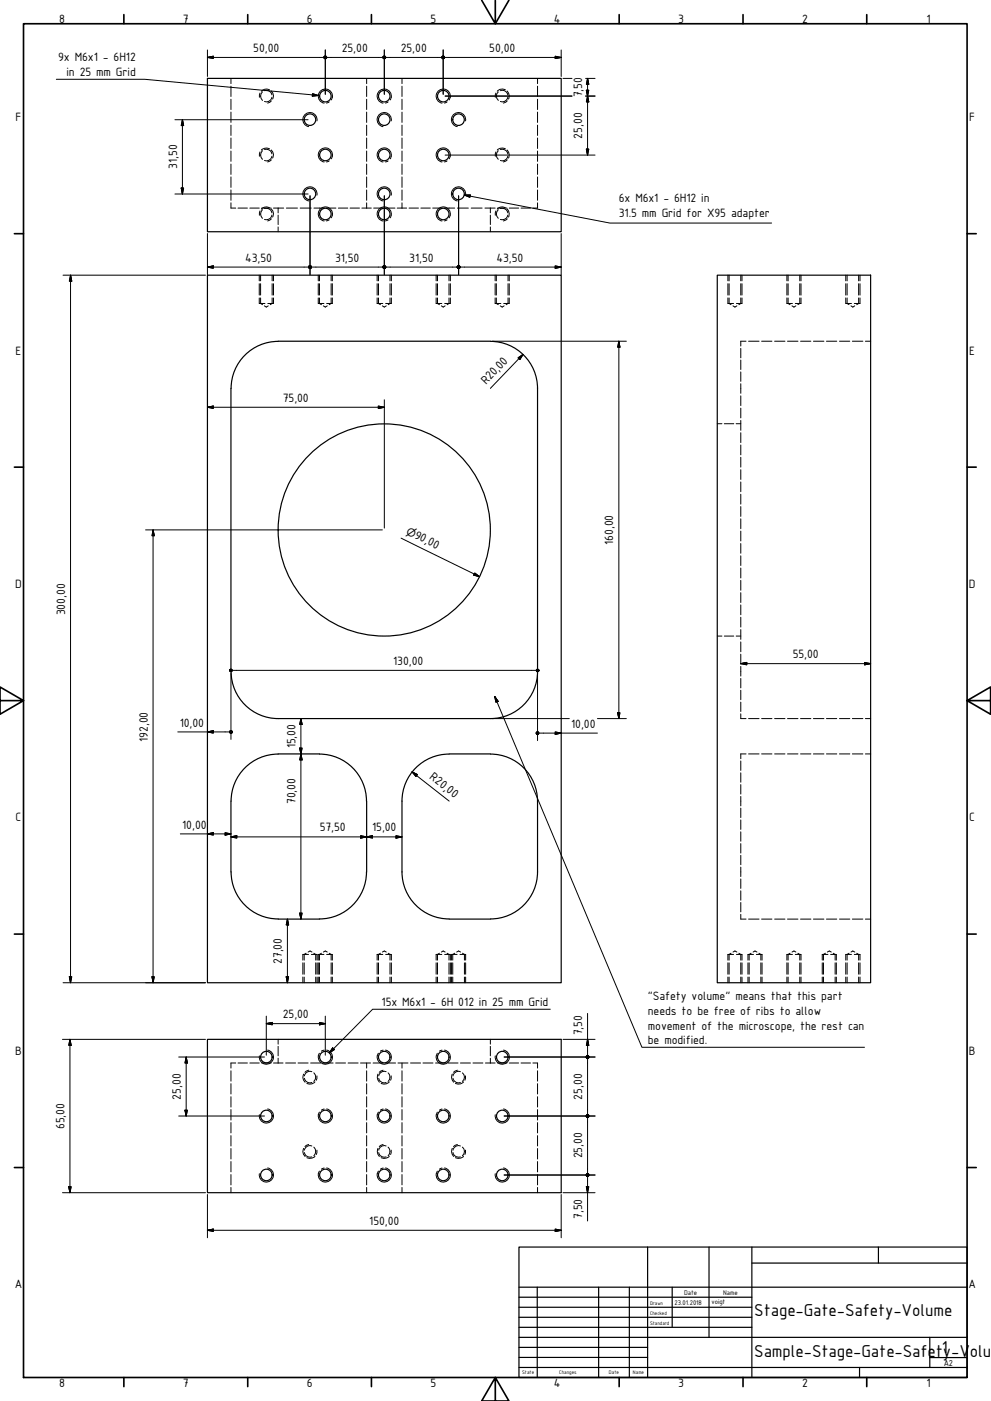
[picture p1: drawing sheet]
<svg xmlns="http://www.w3.org/2000/svg" width="420mm" height="594mm" viewBox="0 0 420 594" stroke-linecap="round" stroke-linejoin="round" font-family="sans-serif">
<!-- layer: Visible (ISO) -->
<g fill="none" stroke="#000" stroke-width=".51">
<path d="M87.9 33.2h150v65.1h-150zM87.9 116.7h150v300h-150zM304.1 116.7h65v300h-65zM117.9 144.7h90M118 144.8a20.1 20.1 0 0 0-20.1 19.9l.1 120a20 20 0 0 0 19.9 20h90M207.9 144.8a20 20 0 0 1 20 19.9v120a20 20 0 0 1-20 20M117.9 319.7h17.5M118 319.8a20.1 20.1 0 0 0-20.1 19.9l.1 30a20 20 0 0 0 19.9 20M135.4 319.8a20 20 0 0 1 20 19.9M190.4 319.8a20 20 0 0 0-20 19.9v30a20 20 0 0 0 20 20M190.4 319.7h17.5M207.9 319.8a20 20 0 0 1 20 19.9v30a20 20 0 0 1-20 20"/>
<path d="M155.4 339.7v30M155.4 369.7a20 20 0 0 1-20 20M117.9 389.7h17.5M190.4 389.7h17.5M87.9 440.7h150v65h-150z"/>
<circle cx="131.4" cy="50.7" r="2.44"/>
<circle cx="138" cy="40.8" r="2.44"/>
<circle cx="162.9" cy="40.8" r="2.44"/>
<circle cx="162.9" cy="50.7" r="2.44"/>
<circle cx="187.9" cy="40.8" r="2.44"/>
<circle cx="194.4" cy="50.7" r="2.44"/>
<circle cx="138" cy="65.7" r="2.44"/>
<circle cx="162.9" cy="65.7" r="2.44"/>
<circle cx="187.9" cy="65.7" r="2.44"/>
<circle cx="131.4" cy="82.2" r="2.44"/>
<circle cx="138" cy="90.7" r="2.44"/>
<circle cx="162.9" cy="90.7" r="2.44"/>
<circle cx="162.9" cy="82.2" r="2.44"/>
<circle cx="187.9" cy="90.7" r="2.44"/>
<circle cx="194.4" cy="82.2" r="2.44"/>
<circle cx="162.9" cy="224.7" r="45"/>
<circle cx="112.9" cy="448.2" r="2.44"/>
<circle cx="138" cy="448.2" r="2.44"/>
<circle cx="162.9" cy="448.2" r="2.44"/>
<circle cx="187.9" cy="448.2" r="2.44"/>
<circle cx="212.9" cy="448.2" r="2.44"/>
<circle cx="112.9" cy="473.2" r="2.44"/>
<circle cx="138" cy="473.2" r="2.44"/>
<circle cx="162.9" cy="473.2" r="2.44"/>
<circle cx="187.9" cy="473.2" r="2.44"/>
<circle cx="212.9" cy="473.2" r="2.44"/>
<circle cx="112.9" cy="498.2" r="2.44"/>
<circle cx="138" cy="498.2" r="2.44"/>
<circle cx="162.9" cy="498.2" r="2.44"/>
<circle cx="187.9" cy="498.2" r="2.44"/>
<circle cx="212.9" cy="498.2" r="2.44"/>
</g>
<!-- layer: Hidden (ISO) -->
<g fill="none" stroke="#000" stroke-width=".42">
<path d="M97.9 33.2v2.3M97.9 36.5v4.4M110.2 39.5l-.2 1.7M111.3 39a2.4 2.4 0 0 0 0 3.6M112.1 38.5a2.28 2.28 0 0 1 3.2 1.7M114.2 38.1a2.82 2.82 0 0 0-3.4 .6M115 38.6a2.75 2.75 0 0 1 .6 3.4M155.4 33.2v2.3M155.4 36.5v4.4M170.4 33.2v2.3M170.4 36.5v4.4M210.2 39.5l-.2 1.7"/>
<path d="M211.3 39a2.4 2.4 0 0 0 0 3.6M212.2 38.5a2.28 2.28 0 0 1 3.1 1.7M214.2 38.1a2.82 2.82 0 0 0-3.4 .6M215 38.6a3 3 0 0 1 .6 3.4M227.9 33.2v2.3M227.9 36.5v4.4M97.9 42.1v4.4M97.9 47.5v4.4M97.9 53.1v4.3M97.9 58.5v4.5M115.1 42.8l-1.6 .9M115.3 41.2a2.27 2.27 0 0 1-3.2 1.8"/>
<path d="M139.6 43.2l-1.2 .5M140.9 41.2l-.5 1.2M155.4 42.1v4.4M155.4 47.5v4.4M155.4 53.1v4.3M155.4 58.5v4.5M164.5 43.2l-1.1 .5M165.9 41.2l-.5 1.2M170.4 42.1v4.4M170.4 47.5v4.4M170.4 53.1v4.3M170.4 58.5v4.5"/>
<path d="M189.5 43.2l-1 .5M190.9 41.2l-.5 1.2M215.1 42.8l-1.7 .9M215.3 41.2a2.27 2.27 0 0 1-3.1 1.8M227.9 42.1v4.4M227.9 47.5v4.4M227.9 53.1v4.3M227.9 58.5v4.5M97.9 64v4.4M97.9 69.6v4.3M97.9 75v4.5M110.2 64.4l-.2 1.9"/>
<path d="M111.3 63.9a2.4 2.4 0 0 0 0 3.6M112.1 63.4a2.37 2.37 0 0 1 3.2 1.8M114.2 63.1a2.9 2.9 0 0 0-3.4 .6M115 63.6a2.75 2.75 0 0 1 .6 3.4M115.1 67.8l-1.6 .9M115.3 66.3a2.27 2.27 0 0 1-3.2 1.7M139.6 68.2l-1.2 .5M140.9 66.3l-.5 1M155.4 64v4.4M155.4 69.6v4.3M155.4 75v4.5M164.5 68.2l-1.1 .5"/>
<path d="M165.9 66.3l-.5 1M170.4 64v4.4M170.4 69.6v4.3M170.4 75v4.5M189.5 68.2l-1 .5M190.9 66.3l-.5 1M210.2 64.4l-.2 1.9M211.3 63.9a2.4 2.4 0 0 0 0 3.6M212.2 63.4a2.37 2.37 0 0 1 3.1 1.8M214.2 63.1a2.9 2.9 0 0 0-3.4 .6M215 63.6a3 3 0 0 1 .6 3.4M215.1 67.8l-1.7 .9"/>
<path d="M215.3 66.3a2.27 2.27 0 0 1-3.1 1.7M227.9 64v4.4M227.9 69.6v4.3M227.9 75v4.5M97.9 86v2.2h2M97.9 80.6v4.3M100.9 88.2h4M105.9 88.2h4M110.2 89.4l-.2 1.9M110.9 88.2h4M111.3 88.9a2.4 2.4 0 0 0 0 3.7M112.1 88.4a2.37 2.37 0 0 1 3.2 1.9"/>
<path d="M114.2 88a2.82 2.82 0 0 0-3.4 .7M115 88.6a2.65 2.65 0 0 1 .6 3.4M115.1 92.8l-1.6 .9M115.3 91.2a2.26 2.26 0 0 1-3.2 1.9M116 88.2h4.3M117.9 88.2v2.1M117.9 91.2v4M117.9 96.2v2.1M121.4 88.2h4.7M127.3 88.2h4.7M133.1 88.2h4.3M138.4 88.2h4"/>
<path d="M139.6 93.3l-1.2 .4M140.9 91.3l-.5 1.1M143.4 88.2h4M148.4 88.2h4M153.4 88.2h4M155.4 80.6v4.3M155.4 86v2.2M158.4 88.2h4M163.4 88.2h4M164.5 93.3l-1.1 .4M165.9 91.3l-.5 1.1M168.4 88.2h4"/>
<path d="M170.4 80.6v4.3M170.4 86v2.2M173.4 88.2h4M178.4 88.2h4M183.5 88.2h4M188.4 88.2h4.4M189.5 93.3l-1 .4M190.9 91.3l-.5 1.1M193.9 88.2h4.7M199.8 88.2h4.6M205.6 88.2h4.3M207.9 88.2v2.1"/>
<path d="M207.9 91.2v4M207.9 96.2v2.1M210.2 89.4l-.2 1.9M210.9 88.2h4M211.3 88.9a2.4 2.4 0 0 0 0 3.7M212.2 88.4a2.37 2.37 0 0 1 3.1 1.9M214.2 88a2.82 2.82 0 0 0-3.4 .7M215 88.6a2.89 2.89 0 0 1 .6 3.4M215.1 92.8l-1.7 .9M215.3 91.2a2.26 2.26 0 0 1-3.1 1.9M215.9 88.2h4M220.9 88.2h4"/>
<path d="M227.9 86v2.2h-2M227.9 80.6v4.3M109.9 116.7v2.4M110.5 116.7v2.4M115.4 116.7v2.4M116 116.7v2.4M134.9 116.7v2.4M135.4 116.7v2.4M140.4 116.7v2.4M140.9 116.7v2.4M159.9 116.7v2.4M160.5 116.7v2.4"/>
<path d="M165.4 116.7v2.4M165.9 116.7v2.4M184.9 116.7v2.4M185.5 116.7v2.4M190.4 116.7v2.4M190.9 116.7v2.4M209.9 116.7v2.4M210.4 116.7v2.4M215.4 116.7v2.4M215.9 116.7v2.4M308.6 116.7v2.4M309.1 116.7v2.4"/>
<path d="M314.1 116.7v2.4M314.6 116.7v2.4M333.6 116.7v2.4M334.1 116.7v2.4M339.1 116.7v2.4M339.6 116.7v2.4M358.6 116.7v2.4M359.2 116.7v2.4M364 116.7v2.4M364.6 116.7v2.4M109.9 126.3v2.4h2.4M109.9 120.3v4.8"/>
<path d="M110.5 126.3v2.4l.8 .5M110.5 120.3v4.8M112.1 129.7l.8 .5 .8-.5M115.4 126.3v2.4l-.8 .5M115.4 120.3v4.8M116 126.3v2.4h-2.5M116 120.3v4.8M134.9 120.3v4.8M134.9 126.3v2.4h2.5M135.4 120.3v4.8M135.4 126.3v2.4l.9 .5M137.1 129.7l.8 .5 .8-.5"/>
<path d="M140.4 120.3v4.8M140.4 126.3v2.4l-.8 .5M140.9 120.3v4.8M140.9 126.3v2.4h-2.4M159.9 120.3v4.8M159.9 126.3v2.4h2.4M160.5 120.3v4.8M160.5 126.3v2.4l.8 .5M162.1 129.7l.8 .5 .9-.5M165.4 120.3v4.8M165.4 126.3v2.4l-.8 .5M165.9 120.3v4.8"/>
<path d="M165.9 126.3v2.4h-2.4M184.9 120.3v4.8M184.9 126.3v2.4h2.4M185.5 120.3v4.8M185.5 126.3v2.4l.8 .5M187.1 129.7l.8 .5 .8-.5M190.4 120.3v4.8M190.4 126.3v2.4l-.9 .5M190.9 120.3v4.8M190.9 126.3v2.4h-2.4M209.9 126.3v2.4h2.4M209.9 120.3v4.8"/>
<path d="M210.4 126.3v2.4l.9 .5M210.4 120.3v4.8M212.1 129.7l.8 .5 .8-.5M215.4 126.3v2.4l-.8 .5M215.4 120.3v4.8M215.9 126.3v2.4h-2.3M215.9 120.3v4.8M308.6 126.3v2.4h2.4M308.6 120.3v4.8M309.1 120.3v4.8M309.1 126.3v2.4l.8 .5M310.8 129.7l.8 .5 .8-.5"/>
<path d="M314.1 120.3v4.8M314.1 126.3v2.4l-.9 .5M314.6 126.3v2.4h-2.4M314.6 120.3v4.8M333.6 126.3v2.4h2.4M333.6 120.3v4.8M334.1 120.3v4.8M334.1 126.3v2.4l.9 .5M335.8 129.7l.8 .5 .8-.5M339.1 120.3v4.8M339.1 126.3v2.4l-.8 .5M339.6 126.3v2.4h-2.4"/>
<path d="M339.6 120.3v4.8M358.6 126.3v2.4h2.4M358.6 120.3v4.8M359.2 120.3v4.8M359.2 126.3v2.4l.8 .5M360.8 129.7l.8 .5 .8-.5M364 120.3v4.8M364 126.3v2.4l-.8 .5M364.6 126.3v2.4h-2.4M364.6 120.3v4.8M314.1 147.7v4M314.1 152.7v4"/>
<path d="M314.1 157.7v4M316.3 144.7h-2.2v2M317.4 144.7h4.4M322.9 144.7h4.4M328.4 144.7h4.4M333.9 144.7h4.4M339.4 144.7h4.4M344.9 144.7h4.4M350.4 144.7h4.4M355.9 144.7h4.4M361.4 144.7h4.4M366.9 144.7h2.2"/>
<path d="M304.1 179.7h2M307.1 179.7h4M312.1 179.7h2M314.1 162.7v4.1M314.1 167.9v4.1M314.1 173.1v4.1M314.1 178.3v4.2M314.1 183.5v4.2M314.1 188.7v4.2M314.1 193.9v4.2M314.1 199.2v4.1M314.1 204.4v4.1"/>
<path d="M314.1 209.6v4.2M314.1 214.8v4.2M314.1 220v4.2M314.1 225.2v4.2M314.1 230.5v4.1M314.1 235.7v4.1M314.1 240.9v4.2M314.1 246.1v4.2M314.1 251.3v4.2M314.1 256.5v4.2M304.1 269.7h2M307.1 269.7h4"/>
<path d="M312.1 269.7h2M314.1 261.7v4.2M314.1 267v4.1M314.1 272.2v4.2M314.1 277.4v4.2M314.1 282.6v4.1M314.1 287.7v4M314.1 292.7v4M314.1 297.7v4M314.1 302.7v2h2.2M316.3 319.7h-2.2v2M317.4 319.7h4.4"/>
<path d="M317.4 304.7h4.4M322.9 319.7h4.4M322.9 304.7h4.4M328.4 319.7h4.4M328.4 304.7h4.4M333.9 319.7h4.4M333.9 304.7h4.4M339.4 319.7h4.4M339.4 304.7h4.4M344.9 319.7h4.4M344.9 304.7h4.4M350.4 319.7h4.4"/>
<path d="M350.4 304.7h4.4M355.9 319.7h4.4M355.9 304.7h4.4M361.4 319.7h4.4M361.4 304.7h4.4M366.9 319.7h2.2M366.9 304.7h2.2M314.1 322.7v4M314.1 327.7v4M314.1 332.7v4M314.1 337.7v4M314.1 342.7v4"/>
<path d="M314.1 347.7v4M314.1 352.7v4M314.1 357.7v4M314.1 362.7v4M314.1 367.7v4M314.1 372.7v4M314.1 377.7v4M314.1 382.7v4M314.1 387.7v2h2.2M317.4 389.7h4.4M322.9 389.7h4.4M328.4 389.7h4.4"/>
<path d="M333.9 389.7h4.4M339.4 389.7h4.4M344.9 389.7h4.4M350.4 389.7h4.4M355.9 389.7h4.4M361.4 389.7h4.4M366.9 389.7h2.2M128.4 408.3v4.8M128.4 414.3v2.4M129 408.3v4.8M129 414.3v2.4M129.8 404.2l-.8 .5v2.4"/>
<path d="M130.6 403.7l.8-.4 .9 .4M130.8 404.7h-2.4v2.4M132 404.7h2.4v2.4M133 404.2l.9 .5v2.4M133.9 408.3v4.8M133.9 414.3v2.4M134.4 408.3v4.8M134.4 414.3v2.4M134.9 408.3v4.8M134.9 414.3v2.4M135.4 408.3v4.8M135.4 414.3v2.4"/>
<path d="M136.3 404.2l-.9 .5v2.4M137.1 403.7l.8-.4 .8 .4M137.4 404.7h-2.5v2.4M138.5 404.7h2.4v2.4M139.6 404.2l.8 .5v2.4M140.4 408.3v4.8M140.4 414.3v2.4M140.9 408.3v4.8M140.9 414.3v2.4M159.9 408.3v4.8M159.9 414.3v2.4M160.5 408.3v4.8"/>
<path d="M160.5 414.3v2.4M161.3 404.2l-.8 .5v2.4M162.1 403.7l.8-.4 .9 .4M162.3 404.7h-2.4v2.4M163.5 404.7h2.4v2.4M164.6 404.2l.8 .5v2.4M165.4 408.3v4.8M165.4 414.3v2.4M165.9 408.3v4.8M165.9 414.3v2.4M184.9 408.3v4.8M184.9 414.3v2.4"/>
<path d="M185.5 408.3v4.8M185.5 414.3v2.4M186.3 404.2l-.8 .5v2.4M187.1 403.7l.8-.4 .8 .4M187.3 404.7h-2.4v2.4M188.5 404.7h2.4v2.4M189.5 404.2l.9 .5v2.4M190.4 408.3v4.8M190.4 414.3v2.4M190.9 408.3v4.8M190.9 414.3v2.4M191.5 408.3v4.8"/>
<path d="M191.5 414.3v2.4M192 408.3v4.8M192 414.3v2.4M192.8 404.2l-.8 .5v2.4M193.6 403.7l.8-.4 .9 .4M193.8 404.7h-2.3v2.4M195 404.7h2.4v2.4M196.1 404.2l.8 .5v2.4M196.9 408.3v4.8M196.9 414.3v2.4M197.4 408.3v4.8M197.4 414.3v2.4"/>
<path d="M308.6 408.3v4.8M308.6 414.3v2.4M309.1 408.3v4.8M309.1 414.3v2.4M309.9 404.2l-.8 .5v2.4M310.8 403.7l.8-.4 .8 .4M311 404.7h-2.4v2.4M312.2 404.7h2.4v2.4M313.2 404.2l.9 .5v2.4M314.1 408.3v4.8M314.1 414.3v2.4M314.6 408.3v4.8"/>
<path d="M314.6 414.3v2.4M317.1 408.3v4.8M317.1 414.3v2.4M317.6 408.3v4.8M317.6 414.3v2.4M318.5 404.2l-.9 .5v2.4M319.3 403.7l.8-.4 .8 .4M319.5 404.7h-2.4v2.4M320.7 404.7h2.4v2.4M321.8 404.2l.8 .5v2.4M322.6 408.3v4.8M322.6 414.3v2.4"/>
<path d="M323.1 408.3v4.8M323.1 414.3v2.4M333.6 408.3v4.8M333.6 414.3v2.4M334.1 408.3v4.8M334.1 414.3v2.4M335 404.2l-.9 .5v2.4M335.8 403.7l.8-.4 .8 .4M336 404.7h-2.4v2.4M337.2 404.7h2.4v2.4M338.3 404.2l.8 .5v2.4M339.1 408.3v4.8"/>
<path d="M339.1 414.3v2.4M339.6 408.3v4.8M339.6 414.3v2.4M348.6 408.3v4.8M348.6 414.3v2.4M349.1 408.3v4.8M349.1 414.3v2.4M349.9 404.2l-.8 .5v2.4M350.8 403.7l.8-.4 .8 .4M351 404.7h-2.4v2.4M352.2 404.7h2.4v2.4M353.3 404.2l.8 .5v2.4"/>
<path d="M354.1 408.3v4.8M354.1 414.3v2.4M354.6 408.3v4.8M354.6 414.3v2.4M358.6 408.3v4.8M358.6 414.3v2.4M359.2 408.3v4.8M359.2 414.3v2.4M360 404.2l-.8 .5v2.4M360.8 403.7l.8-.4 .8 .4M361 404.7h-2.4v2.4M362.2 404.7h2.4v2.4"/>
<path d="M363.2 404.2l.8 .5v2.4M364 408.3v4.8M364 414.3v2.4M364.6 408.3v4.8M364.6 414.3v2.4M97.9 454.1v4.3M97.9 459.5v4.4M99.9 450.8h-2v2.1M100.9 450.8h4M105.9 450.8h4M110.9 450.8h4M116 450.8h4"/>
<path d="M117.9 440.7v2.1M117.9 443.7v4M117.9 448.7v2.1M121.1 450.8h4.2M126.4 450.8h4.2M128.8 455.5a2.68 2.68 0 0 0 .5 3.4M129.1 457.2a2.27 2.27 0 0 0 3.1 1.8M130.9 453.8l-1.6 .9M131.7 450.8h4.3M132.2 454.4a2.28 2.28 0 0 0-3.1 1.8M133 454.9a2.4 2.4 0 0 1 0 3.7M133.5 458.8a2.83 2.83 0 0 1-3.4 .6"/>
<path d="M134.4 456.2l-.3 1.9M135.4 446.6l-.5 1.1M137 450.8h4.2M137.4 445.3l-1.1 .4M142.3 450.8h4.2M147.6 450.8h4.2M152.8 450.8h4.3M155.4 450.8v2.1M155.4 454.1v4.3M155.4 459.5v4.4M158.2 450.8h4.2M160.3 455.5a2.92 2.92 0 0 0 .5 3.4"/>
<path d="M160.5 446.6l-.5 1.1M160.6 457.2a2.27 2.27 0 0 0 3.1 1.8M162.4 453.8l-1.6 .9M162.4 445.3l-1.1 .4M163.4 450.8h4.3M163.7 454.4a2.28 2.28 0 0 0-3.1 1.8M164.5 454.9a2.4 2.4 0 0 1 0 3.7M165 458.8a2.83 2.83 0 0 1-3.4 .6M165.9 456.2l-.3 1.9M168.7 450.8h4.3M170.4 450.8v2.1M170.4 454.1v4.3"/>
<path d="M170.4 459.5v4.4M174.1 450.8h4.2M179.3 450.8h4.3M184.7 450.8h4.1M185.4 446.6l-.4 1.1M187.4 445.3l-1.1 .4M189.9 450.8h4.3M191.8 455.5a2.92 2.92 0 0 0 .5 3.4M192.1 457.2a2.27 2.27 0 0 0 3.1 1.8M193.9 453.8l-1.6 .9M195.2 454.4a2.28 2.28 0 0 0-3.1 1.8M195.2 450.8h4.3"/>
<path d="M196 454.9a2.29 2.29 0 0 1 0 3.7M196.5 458.8a2.75 2.75 0 0 1-3.4 .6M197.4 456.2l-.3 1.9M200.5 450.8h4.2M205.8 450.8h4.1M207.9 440.7v2.1M207.9 443.7v4M207.9 448.7v2.1M210.9 450.8h4M215.9 450.8h4M220.9 450.8h4M225.9 450.8h2v2.1"/>
<path d="M227.9 454.1v4.3M227.9 459.5v4.4M97.9 465v4.4M97.9 470.5v4.5M97.9 476v4.4M135.4 471.6l-.5 1.1M137.4 470.3l-1.1 .5M155.4 465v4.4M155.4 470.5v4.5M155.4 476v4.4M160.5 471.6l-.5 1.1M162.4 470.3l-1.1 .5"/>
<path d="M170.4 465v4.4M170.4 470.5v4.5M170.4 476v4.4M185.4 471.6l-.4 1.1M187.4 470.3l-1.1 .5M227.9 465v4.4M227.9 470.5v4.5M227.9 476v4.4M97.9 481.6v4.3M97.9 487v4.5M97.9 492.5v4.4M97.9 498.1v4.3"/>
<path d="M128.8 487a2.68 2.68 0 0 0 .5 3.4M129.1 488.7a2.26 2.26 0 0 0 3.1 1.9M130.9 485.3l-1.6 .9M132.2 485.9a2.28 2.28 0 0 0-3.1 1.8M133 486.4a2.4 2.4 0 0 1 0 3.7M133.5 490.3a2.83 2.83 0 0 1-3.4 .6M134.4 487.7l-.3 1.9M135.4 496.6l-.5 1.1M137.4 495.3l-1.1 .5M155.4 481.6v4.3M155.4 487v4.5M155.4 492.5v4.4"/>
<path d="M155.4 498.1v4.3M160.3 487a2.92 2.92 0 0 0 .5 3.4M160.5 496.6l-.5 1.1M160.6 488.7a2.26 2.26 0 0 0 3.1 1.9M162.4 485.3l-1.6 .9M162.4 495.3l-1.1 .5M163.7 485.9a2.28 2.28 0 0 0-3.1 1.8M164.5 486.4a2.4 2.4 0 0 1 0 3.7M165 490.3a2.83 2.83 0 0 1-3.4 .6M165.9 487.7l-.3 1.9M170.4 481.6v4.3M170.4 487v4.5"/>
<path d="M170.4 492.5v4.4M170.4 498.1v4.3M185.4 496.6l-.4 1.1M187.4 495.3l-1.1 .5M191.8 487a2.92 2.92 0 0 0 .5 3.4M192.1 488.7a2.26 2.26 0 0 0 3.1 1.9M193.9 485.3l-1.6 .9M195.2 485.9a2.28 2.28 0 0 0-3.1 1.8M196 486.4a2.29 2.29 0 0 1 0 3.7M196.5 490.3a2.75 2.75 0 0 1-3.4 .6M197.4 487.7l-.3 1.9M227.9 481.6v4.3"/>
<path d="M227.9 487v4.5M227.9 492.5v4.4M227.9 498.1v4.3M97.9 503.5v2.2M155.4 503.5v2.2M170.4 503.5v2.2M227.9 503.5v2.2"/>
</g>
<!-- layer: Visible Narrow (ISO) -->
<g fill="none" stroke="#000" stroke-width=".42">
<path d="M134.4 51.3a3 3 0 0 0-2.5-3.5 3 3 0 0 0-3.5 2.4 3 3 0 0 0 2.5 3.5M140.9 41.3a3 3 0 0 0-2.4-3.5 3 3 0 0 0-3.5 2.4 3 3 0 0 0 2.4 3.5M165.9 41.3a3 3 0 0 0-2.5-3.5 3 3 0 0 0-3.5 2.4 3 3 0 0 0 2.5 3.5M165.9 51.3a3 3 0 0 0-2.5-3.5 3 3 0 0 0-3.5 2.4 3 3 0 0 0 2.5 3.5M190.9 41.3a3 3 0 0 0-2.4-3.5 3 3 0 0 0-3.5 2.4 3 3 0 0 0 2.4 3.5M197.4 51.3a3 3 0 0 0-2.5-3.5 3 3 0 0 0-3.5 2.4 3 3 0 0 0 2.5 3.5M140.9 66.3a3 3 0 0 0-2.4-3.5 3 3 0 0 0-3.5 2.4 3 3 0 0 0 2.4 3.5M165.9 66.3a3 3 0 0 0-2.5-3.5 3 3 0 0 0-3.5 2.4 3 3 0 0 0 2.5 3.5M190.9 66.3a3 3 0 0 0-2.4-3.5 3 3 0 0 0-3.5 2.4 3 3 0 0 0 2.4 3.5M134.4 82.8a3 3 0 0 0-2.5-3.5 3 3 0 0 0-3.5 2.4 3 3 0 0 0 2.5 3.5M140.9 91.3a3 3 0 0 0-2.4-3.5 3 3 0 0 0-3.5 2.4 3 3 0 0 0 2.4 3.5M165.9 91.3a3 3 0 0 0-2.5-3.5 3 3 0 0 0-3.5 2.4 3 3 0 0 0 2.5 3.5"/>
<path d="M165.9 82.8a3 3 0 0 0-2.5-3.5 3 3 0 0 0-3.5 2.4 3 3 0 0 0 2.5 3.5M190.9 91.3a3 3 0 0 0-2.4-3.5 3 3 0 0 0-3.5 2.4 3 3 0 0 0 2.4 3.5M197.4 82.8a3 3 0 0 0-2.5-3.5 3 3 0 0 0-3.5 2.4 3 3 0 0 0 2.5 3.5M113.5 445.3a3 3 0 0 1 2.4 3.5 3 3 0 0 1-3.5 2.4 3 3 0 0 1-2.4-3.5M138.5 445.3a3 3 0 0 1 2.4 3.5 3 3 0 0 1-3.5 2.4 3 3 0 0 1-2.4-3.5M163.4 445.3a3 3 0 0 1 2.5 3.5 3 3 0 0 1-3.5 2.4 3 3 0 0 1-2.5-3.5M188.5 445.3a3 3 0 0 1 2.4 3.5 3 3 0 0 1-3.5 2.4 3 3 0 0 1-2.4-3.5M213.5 445.3a3 3 0 0 1 2.4 3.5 3 3 0 0 1-3.5 2.4 3 3 0 0 1-2.4-3.5M113.5 470.2a3 3 0 0 1 2.4 3.5 3 3 0 0 1-3.5 2.5 3 3 0 0 1-2.4-3.5M138.5 470.2a3 3 0 0 1 2.4 3.5 3 3 0 0 1-3.5 2.5 3 3 0 0 1-2.4-3.5M163.4 470.2a3 3 0 0 1 2.5 3.5 3 3 0 0 1-3.5 2.5 3 3 0 0 1-2.5-3.5M188.5 470.2a3 3 0 0 1 2.4 3.5 3 3 0 0 1-3.5 2.5 3 3 0 0 1-2.4-3.5"/>
<path d="M213.5 470.2a3 3 0 0 1 2.4 3.5 3 3 0 0 1-3.5 2.5 3 3 0 0 1-2.4-3.5M113.5 495.3a3 3 0 0 1 2.4 3.4 3 3 0 0 1-3.5 2.5 3 3 0 0 1-2.4-3.5M138.5 495.3a3 3 0 0 1 2.4 3.4 3 3 0 0 1-3.5 2.5 3 3 0 0 1-2.4-3.5M163.4 495.3a3 3 0 0 1 2.5 3.4 3 3 0 0 1-3.5 2.5 3 3 0 0 1-2.5-3.5M188.5 495.3a3 3 0 0 1 2.4 3.4 3 3 0 0 1-3.5 2.5 3 3 0 0 1-2.4-3.5M213.5 495.3a3 3 0 0 1 2.4 3.4 3 3 0 0 1-3.5 2.5 3 3 0 0 1-2.4-3.5"/>
</g>
<!-- layer: Border (ISO) -->
<g fill="none" stroke="#000" stroke-width=".7">
<path d="M10 10.1h400v574h-400zM52.5 6.2v3.9M105 6.2v3.9M157.5 6.2v3.9M204.2 .1l5.8 10v-10M215.8 .1l-5.8 10M262.5 6.2v3.9M315 6.2v3.9M367.5 6.2v3.9M6.1 99.1h3.9M410 99.1h3.9M6.1 198.1h3.9"/>
<path d="M410 198.1h3.9M0 297.1h10l-10-5.8v11.6l10-5.8M410 297.1l10 5.8v-11.6l-10 5.8h10M6.1 396.1h3.9M410 396.1h3.9M6.1 495.1h3.9M410 495.1h3.9M52.5 584.1v3.9M105 584.1v3.9M157.5 584.1v3.9M210 584.1l5.8 10h-11.6l5.8-10v10M262.5 584.1v3.9"/>
<path d="M315 584.1v3.9M367.5 584.1v3.9"/>
</g>
<!-- layer: Title (ISO) -->
<g fill="none" stroke="#000" stroke-width=".51">
<path d="M220 528.8h190v55.3h-190zM274.6 528.8v55.3M300.6 528.8v38.3M318.8 535.6h91.2M318.8 528.8v55.3M372.4 528.8v6.8M220 550.1h98.8M220 554.3h98.8M220 558.6h98.8M220 545.8h190M227.8 545.8v38.3M253.8 545.8v38.3"/>
<path d="M266.8 545.8v38.3M285 545.8v17M220 562.8h98.8M220 579.9h190M220 567.1h190M220 571.3h54.6M220 575.6h54.6M364.4 579.9v4.2M394.2 575.7h15.8M394.2 567.1v12.8"/>
</g>
<!-- layer: Dimension (ISO) -->
<g fill="none" stroke="#000" stroke-width=".42">
<path d="M87.9 24.4l2.5-.6v1zM87.9 21.2v11.2M87.9 24.4h49.4M137.9 21.2v18.8M138.6 24.4h23.7M162.9 21.2v18.8M163.6 24.4h23.7M187.9 21.2v18.8M188.5 24.4h49.4M235.4 23.8l2.5 .6-2.5 .4zM237.9 21.2v11.2M238.7 33.2h3.8"/>
<path d="M248.3 33.2h4M248.6 38.3h1l-.5 2.4zM249.1 33.2l.5 2.5h-1zM249.1 33.2v32.6M74.2 50.8h56.4M77.3 50.8l.6 2.4h-1.1zM77.3 50.8v31.5M188.7 40.7h53.8M248.3 40.7h4M249.1 40.7l.5 2.5h-1zM76.8 79.7h1.1l-.6 2.6zM188.7 65.8h63.6"/>
<path d="M248.6 63.2h1l-.5 2.6zM74.2 82.3h56.4M87.9 99v17.4M131.4 83v33.4M162.9 83v33.4M194.4 83v33.4M237.9 99v17.4M26.7 116.7h60.4M29.9 116.7l.5 2.5h-1zM29.9 116.7v300M87.9 113.3l2.5-.6v1.1zM87.9 113.3h42.9"/>
<path d="M132.1 113.3h30.2M163.6 113.3h30.2M195.1 113.3h42.8M235.4 112.7l2.5 .6-2.5 .5zM208.7 144.7h56.9M219.6 151.7l2.1-1.4-1.3 2.1zM221.7 150.3l-13.8 14.4M262.4 144.7l.4 2.5h-.9zM262.4 144.7v160M87.9 172.7l2.5-.5v1zM87.9 172.7h75M160.4 172.2l2.5 .5-2.5 .5z"/>
<path d="M162.9 169.5v54.4M61.7 224.7h100.4M64.9 224.7l.5 2.5h-.9zM64.9 224.7v192M170.1 228.2l33.2 16.3M201.3 243l2 1.5-2.4-.6zM97.9 285.5v28M98.6 284.3h128.7M227.9 285.5v28.5M314.1 281.4l2.5-.5v1zM314.1 281.4h55M366.6 280.9l2.5 .5-2.5 .5z"/>
<path d="M75.4 310.4h21.9M87.9 310.4l2.5-.5v1zM127.1 317.2h1l-.5 2.5zM127.6 319.7l.5 2.5h-1zM127.6 304.7l.5 2.5h-1zM127.6 304.7v85M208.7 304.7h32.7M228.5 310.9h24.8M235.4 310.4l2.5 .5-2.5 .5zM253.3 304.7h12.3M261.9 302.2h.9l-.4 2.5zM174.7 327.3l2.3 1.2-.7 .8z"/>
<path d="M174.7 327.3l15.7 12.4M76.5 353.6h21.4M87.9 353.6l2.5-.5v1zM95.4 353.1l2.5 .5-2.5 .5zM97.9 354.9l2.5-.5v1zM97.9 354.9h72.5M152.9 354.4l2.5 .5-2.5 .5zM155.4 354.9l2.5-.5v1zM167.9 354.4l2.5 .5-2.5 .5zM121.9 389.7l.5 2.5h-1.1zM121.9 389.7v27M127.1 387.2h1l-.5 2.5z"/>
<path d="M26.7 416.7h60.4M29.4 414.2h1l-.5 2.5zM64.5 414.2h.9l-.5 2.5zM121.3 414.2h1.1l-.5 2.5zM112.9 434.1l2.5-.6v1.1zM112.9 434.1h25M112.9 430.9v16.6M135.4 433.5l2.5 .6-2.5 .5zM137.9 430.9v16.6M249.1 429.7v17.9M26.5 440.7h60.6M29.7 440.7l.5 2.6h-1.1z"/>
<path d="M29.7 440.7v65M75.8 448.2h36.3M78.9 448.2l.5 2.6h-1zM78.9 448.2v25M213.7 448.2h38.6M238.7 440.7h13.6M249.1 440.7l.5 2.6h-1zM249.1 448.9v23.7M75.8 473.2h36.3M78.4 470.8h1l-.5 2.4zM213.7 473.2h38.6M249.1 473.9v23.7"/>
<path d="M213.7 498.3h38.6M249.1 498.8v19M26.5 505.7h60.6M29.1 503.2h1.1l-.5 2.5zM87.9 506.5v18.4M237.9 506.5v18.4M238.7 505.7h13.6M248.6 503.2h1l-.5 2.5zM87.9 521.7l2.5-.5v1zM87.9 521.7h150M235.4 521.2l2.5 .5-2.5 .5z"/>
</g>
<g fill="#000" stroke="#000" stroke-width=".42">
<path d="M87.9 24.4l2.5-.6zM87.9 24.4l2.5-.6v1zM137.3 24.4l.6 .5zM137.3 24.4l1.1 .4-.5 .1zM137.3 24.4h1.3l-.2 .4zM137.3 24.4l1.1-.5 .2 .5zM137.9 23.7l.5 .2-1.1 .5zM137.5 23.9l.4-.2-.6 .7zM137.5 23.9l-.2 .5zM137.9 23.7l.7 .7zM137.5 23.9l.4-.2 .7 .7zM137.5 23.9l1.1 .5h-1.3z"/>
<path d="M137.3 24.4h1.3l-1.1 .4zM137.5 24.8l1.1-.4-.7 .5zM137.9 24.9l.7-.5zM138.6 24.4l-.2 .4zM162.3 24.4l.6 .5zM162.3 24.4l1.1 .4-.5 .1zM162.3 24.4h1.3l-.2 .4zM162.3 24.4l1.1-.5 .2 .5zM162.9 23.7l.5 .2-1.1 .5zM162.5 23.9l.4-.2-.6 .7zM162.5 23.9l-.2 .5zM162.9 23.7l.7 .7z"/>
<path d="M162.5 23.9l.4-.2 .7 .7zM162.5 23.9l1.1 .5h-1.3zM162.3 24.4h1.3l-1.1 .4zM162.5 24.8l1.1-.4-.7 .5zM162.9 24.9l.7-.5zM163.6 24.4l-.2 .4zM187.3 24.4l.6 .5-.4-.1zM187.3 24.4l1 .4-.4 .1zM187.3 24.4h1.2l-.2 .4zM187.3 24.4l1-.5 .2 .5zM187.9 23.7l.4 .2-1 .5zM187.5 23.9l.4-.2-.6 .7z"/>
<path d="M187.5 23.9l-.2 .5zM187.9 23.7l.6 .7zM187.5 23.9l.4-.2 .6 .7zM187.5 23.9l1 .5h-1.2zM187.3 24.4h1.2l-1 .4zM187.5 24.8l1-.4-.6 .5zM187.9 24.9l.6-.5zM188.5 24.4l-.2 .4zM235.4 24.8l2.5-.4zM235.4 23.8l2.5 .6-2.5 .4zM248.6 38.3l.5 2.4zM248.6 38.3h1l-.5 2.4z"/>
<path d="M249.1 33.2l.5 2.5zM249.1 33.2l.5 2.5h-1zM77.3 50.8l.6 2.4zM77.3 50.8l.6 2.4h-1.1zM249.1 40.7l.5 2.5zM249.1 40.7l.5 2.5h-1zM76.8 79.7l.5 2.6zM76.8 79.7h1.1l-.6 2.6zM248.6 63.2l.5 2.6zM248.6 63.2h1l-.5 2.6zM29.9 116.7l.5 2.5zM29.9 116.7l.5 2.5h-1z"/>
<path d="M87.9 113.3l2.5-.6zM87.9 113.3l2.5-.6v1.1zM130.8 113.3l.6 .6zM130.8 113.3l1.1 .4-.5 .2zM130.8 113.3h1.3l-.2 .4zM130.8 113.3l1.1-.5 .2 .5zM131.4 112.6l.5 .2-1.1 .5zM131 112.8l.4-.2-.6 .7zM131 112.8l-.2 .5zM131.4 112.6l.7 .7zM131 112.8l.4-.2 .7 .7zM131 112.8l1.1 .5h-1.3z"/>
<path d="M130.8 113.3h1.3l-1.1 .4zM131 113.7l1.1-.4-.7 .6zM131.4 113.9l.7-.6zM132.1 113.3l-.2 .4zM162.3 113.3l.6 .6zM162.3 113.3l1.1 .4-.5 .2zM162.3 113.3h1.3l-.2 .4zM162.3 113.3l1.1-.5 .2 .5zM162.9 112.6l.5 .2-1.1 .5zM162.5 112.8l.4-.2-.6 .7zM162.5 112.8l-.2 .5zM162.9 112.6l.7 .7z"/>
<path d="M162.5 112.8l.4-.2 .7 .7zM162.5 112.8l1.1 .5h-1.3zM162.3 113.3h1.3l-1.1 .4zM162.5 113.7l1.1-.4-.7 .6zM162.9 113.9l.7-.6zM163.6 113.3l-.2 .4zM193.8 113.3l.6 .6zM193.8 113.3l1.1 .4-.5 .2zM193.8 113.3h1.3l-.2 .4zM193.8 113.3l1.1-.5 .2 .5zM194.4 112.6l.5 .2-1.1 .5zM194 112.8l.4-.2-.6 .7z"/>
<path d="M194 112.8l-.2 .5zM194.4 112.6l.7 .7zM194 112.8l.4-.2 .7 .7zM194 112.8l1.1 .5h-1.3zM193.8 113.3h1.3l-1.1 .4zM194 113.7l1.1-.4-.7 .6zM194.4 113.9l.7-.6zM195.1 113.3l-.2 .4zM235.4 113.8l2.5-.5zM235.4 112.7l2.5 .6-2.5 .5zM221.7 150.3l-1.3 2.1zM219.6 151.7l2.1-1.4-1.3 2.1z"/>
<path d="M262.4 144.7l.4 2.5zM262.4 144.7l.4 2.5h-.9zM87.9 172.7l2.5-.5zM87.9 172.7l2.5-.5v1zM160.4 173.2l2.5-.5zM160.4 172.2l2.5 .5-2.5 .5zM64.9 224.7l.5 2.5zM64.9 224.7l.5 2.5h-.9zM200.9 243.9l2.4 .6zM201.3 243l2 1.5-2.4-.6zM97.3 284.3l.6 .6zM97.3 284.3l1.1 .4-.5 .2z"/>
<path d="M97.3 284.3h1.3l-.2 .4zM97.3 284.3l1.1-.4 .2 .4zM97.3 284.3l.6-.6 .5 .2zM97.5 283.9l.4-.2-.6 .6zM97.5 283.9l-.2 .4zM227.9 283.7l.6 .6zM227.5 283.9l.4-.2 .6 .6zM227.5 283.9l1 .4h-1.2zM227.3 284.3h1.2l-1 .4zM227.5 284.7l1-.4-.6 .6zM227.9 284.9l.6-.6zM228.5 284.3l-.2 .4z"/>
<path d="M314.1 281.4l2.5-.5zM314.1 281.4l2.5-.5v1zM366.6 281.9l2.5-.5zM366.6 280.9l2.5 .5-2.5 .5zM87.9 310.4l2.5-.5zM87.9 310.4l2.5-.5v1zM97.9 309.7l.7 .7zM97.5 309.9l.4-.2 .7 .7zM97.5 309.9l1.1 .5h-1.3zM97.3 310.4h1.3l-1.1 .4zM97.5 310.8l1.1-.4-.7 .6zM98.6 310.4l-.7 .6z"/>
<path d="M98.6 310.4l-.2 .4zM127.1 317.2l.5 2.5zM127.1 317.2h1l-.5 2.5zM127.6 304.7l.5 2.5zM127.6 304.7l.5 2.5h-1zM227.3 310.9l.6 .6zM227.3 310.9l1 .4-.4 .2zM227.3 310.9h1.2l-.2 .4zM227.3 310.9l1-.5 .2 .5zM227.9 310.2l.4 .2-1 .5zM227.5 310.4l.4-.2-.6 .7zM227.5 310.4l-.2 .5z"/>
<path d="M235.4 311.4l2.5-.5zM235.4 310.4l2.5 .5-2.5 .5zM261.9 302.2l.5 2.5zM261.9 302.2h.9l-.4 2.5zM127.6 319.7l.5 2.5zM127.6 319.7l.5 2.5h-1zM174.7 327.3l2.3 1.2zM174.7 327.3l2.3 1.2-.7 .8zM87.9 353.6l2.5-.5zM87.9 353.6l2.5-.5v1zM95.4 354.1l2.5-.5zM95.4 353.1l2.5 .5-2.5 .5z"/>
<path d="M97.9 354.9l2.5-.5zM97.9 354.9l2.5-.5v1zM152.9 355.4l2.5-.5zM152.9 354.4l2.5 .5-2.5 .5zM155.4 354.9l2.5-.5zM155.4 354.9l2.5-.5v1zM167.9 355.4l2.5-.5zM167.9 354.4l2.5 .5-2.5 .5zM121.9 389.7l.5 2.5zM121.9 389.7l.5 2.5h-1.1zM127.1 387.2l.5 2.5zM127.1 387.2h1l-.5 2.5z"/>
<path d="M29.4 414.2l.5 2.5zM29.4 414.2h1l-.5 2.5zM64.5 414.2l.4 2.5zM64.5 414.2h.9l-.5 2.5zM121.3 414.2l.6 2.5zM121.3 414.2h1.1l-.5 2.5zM112.9 434.1l2.5-.6zM112.9 434.1l2.5-.6v1.1zM135.4 434.6l2.5-.5zM135.4 433.5l2.5 .6-2.5 .5zM29.7 440.7l.5 2.6zM29.7 440.7l.5 2.6h-1.1z"/>
<path d="M78.9 448.2l.5 2.6zM78.9 448.2l.5 2.6h-1zM248.7 447.8l.4-.2-.6 .6zM249.1 447.6l-.4 1.1-.2-.5zM249.1 447.6v1.3l-.4-.2zM249.1 447.6l.5 1.1-.5 .2zM249.1 447.6l.6 .6-.1 .5zM249.1 447.6l.6 .6zM249.1 447.6l.5 .2zM249.7 448.2l-.6 .7zM249.6 447.8l.1 .4-.6 .7zM249.1 447.6l.5 .2-.5 1.1z"/>
<path d="M248.7 447.8l.4-.2v1.3zM248.7 447.8l.4 1.1-.6-.7zM248.5 448.2l.6 .7zM248.7 448.7l.4 .2zM249.1 440.7l.5 2.6zM249.1 440.7l.5 2.6h-1zM78.4 470.8l.5 2.4zM78.4 470.8h1l-.5 2.4zM248.7 472.8l.4-.2-.6 .6zM248.5 473.2l.6-.6-.4 1.1zM249.1 472.6v1.3l-.4-.2zM249.1 472.6l.5 1.1-.5 .2z"/>
<path d="M249.1 472.6l.6 .6-.1 .5zM249.1 472.6l.6 .6zM249.1 472.6l.5 .2zM249.7 473.2l-.6 .7zM249.6 472.8l.1 .4-.6 .7zM249.1 472.6l.5 .2-.5 1.1zM248.7 472.8l.4-.2v1.3zM248.7 472.8l.4 1.1-.6-.7zM248.5 473.2l.6 .7zM248.7 473.7l.4 .2zM248.7 497.8l.4-.2-.6 .7zM249.1 497.6l-.4 1.1-.2-.4z"/>
<path d="M249.1 497.6v1.2l-.4-.1zM249.1 497.6l.5 1.1-.5 .1zM249.1 497.6l.6 .7-.1 .4zM249.1 497.6l.6 .7zM249.1 497.6l.5 .2zM249.1 498.8l.6-.5zM249.6 497.8l.1 .5-.6 .5zM249.1 497.6l.5 .2-.5 1zM248.7 497.8l.4-.2v1.2zM248.7 497.8l.4 1-.6-.5zM248.5 498.3l.6 .5zM248.7 498.7l.4 .1z"/>
<path d="M29.1 503.2l.6 2.5zM29.1 503.2h1.1l-.5 2.5zM248.6 503.2l.5 2.5zM248.6 503.2h1l-.5 2.5zM87.9 521.7l2.5-.5zM87.9 521.7l2.5-.5v1zM235.4 522.2l2.5-.5zM235.4 521.2l2.5 .5-2.5 .5z"/>
</g>
<!-- layer: Symbol (ISO) -->
<path d="M23.9 33.6h37.5l73.5 6.9M132.5 39.7l2.4 .8-2.5 .2zM196.8 82.7h2.6l-.2 1zM196.8 82.7l61.8 11.9h68.6M209.7 295.3l1.5 2.1-1 .4zM209.7 295.3l62.5 148.8h94.3M233.3 428h-75.3l-18.4 18.5M141 444.3l.8 .7-2.2 1.5z" fill="none" stroke="#000" stroke-width=".42"/>
<path d="M132.4 40.7l2.5-.2zM132.5 39.7l2.4 .8-2.5 .2zM196.8 82.7h2.6zM196.8 82.7h2.6l-.2 1zM209.7 295.3l1.5 2.1zM209.7 295.3l1.5 2.1-1 .4zM141 444.3l-1.4 2.2zM141 444.3l.8 .7-2.2 1.5z" fill="#000" stroke="#000" stroke-width=".42"/>
<g font-size="7.9">
<text x="319.8" y="558.2">Stage-Gate-Safety-Volume</text>
<text x="319.8" y="575.2">Sample-Stage-Gate-Safet1y-V</text>
<text x="411.2" y="575.2">olum</text>
</g>
<g font-size="5.5">
<text x="25" y="9.7">8</text>
<text x="77.5" y="9.7">7</text>
<text x="130" y="9.7">6</text>
<text x="182.5" y="9.7">5</text>
<text x="234.8" y="9.7">4</text>
<text x="287.5" y="9.7">3</text>
<text x="340" y="9.7">2</text>
<text x="392.9" y="9.7">1</text>
<text x="107.4" y="22">50,00</text>
<text x="144.9" y="22">25,00</text>
<text x="169.9" y="22">25,00</text>
<text x="207.5" y="22">50,00</text>
<text x="24.7" y="25.9">9x M6x1 - 6H12</text>
<text x="28.2" y="32">in 25 mm Grid</text>
<text x="246.8" y="41.3" transform="rotate(-90 246.8 41.3)">7,50</text>
<text x="6.6" y="51.3">F</text>
<text x="410.9" y="51.3">F</text>
<text x="246.8" y="58.8" transform="rotate(-90 246.8 58.8)">25,00</text>
<text x="75.1" y="71.7" transform="rotate(-90 75.1 71.7)">31,50</text>
<text x="262.3" y="85.8">6x M6x1 - 6H12 in</text>
<text x="262.3" y="91.9">31.5 mm Grid for X95 adapter</text>
<text x="103.9" y="111">43,50</text>
<text x="142" y="111">31,50</text>
<text x="173.5" y="111">31,50</text>
<text x="210.5" y="111">43,50</text>
<text x="6.6" y="150.3">E</text>
<text x="410.9" y="150.3">E</text>
<text x="206.1" y="163.4" transform="rotate(-46 206.1 163.4)">R20,00</text>
<text x="119.9" y="170.4">75,00</text>
<text x="175.4" y="228.1" transform="rotate(26 175.4 228.1)">90,00</text>
<text x="260" y="231.1" transform="rotate(-90 260 231.1)">160,00</text>
<text x="6.5" y="249.3">D</text>
<text x="410.8" y="249.3">D</text>
<text x="27.6" y="261" transform="rotate(-90 27.6 261)">300,00</text>
<text x="166.7" y="282">130,00</text>
<text x="336.1" y="279.1">55,00</text>
<text x="76.2" y="308.1">10,00</text>
<text x="242.2" y="308.6">10,00</text>
<text x="62.6" y="314.6" transform="rotate(-90 62.6 314.6)">192,00</text>
<text x="125.3" y="317.3" transform="rotate(-90 125.3 317.3)">15,00</text>
<text x="181.9" y="330" transform="rotate(38 181.9 330)">R20,00</text>
<text x="125.3" y="341" transform="rotate(-90 125.3 341)">70,00</text>
<text x="6.6" y="348.3">C</text>
<text x="77.3" y="351.3">10,00</text>
<text x="135.6" y="352.6">57,50</text>
<text x="157.7" y="352.6">15,00</text>
<text x="410.9" y="348.3">C</text>
<text x="119.5" y="408.7" transform="rotate(-90 119.5 408.7)">27,00</text>
<text x="274.7" y="424.1">&quot;Safety volume&quot; means that this part</text>
<text x="119.9" y="431.8">25,00</text>
<text x="161.8" y="426.4">15x M6x1 - 6H 012 in 25 mm Grid</text>
<text x="274.7" y="430.3">needs to be free of ribs to allow</text>
<text x="274.7" y="436.6">movement of the microscope, the rest can</text>
<text x="246.8" y="439.1" transform="rotate(-90 246.8 439.1)">7,50</text>
<text x="274.7" y="442.8">be modified.</text>
<text x="6.5" y="447.3">B</text>
<text x="410.8" y="447.3">B</text>
<text x="76.6" y="466.3" transform="rotate(-90 76.6 466.3)">25,00</text>
<text x="246.8" y="466.3" transform="rotate(-90 246.8 466.3)">25,00</text>
<text x="27.4" y="478.8" transform="rotate(-90 27.4 478.8)">65,00</text>
<text x="246.8" y="491.2" transform="rotate(-90 246.8 491.2)">25,00</text>
<text x="156.5" y="519.4">150,00</text>
<text x="246.8" y="516.9" transform="rotate(-90 246.8 516.9)">7,50</text>
<text x="6.3" y="546.3">A</text>
<text x="410.6" y="546.3">A</text>
<text x="25" y="588">8</text>
<text x="77.5" y="588">7</text>
<text x="130" y="588">6</text>
<text x="182.5" y="588">5</text>
<text x="234.8" y="588">4</text>
<text x="287.5" y="588">3</text>
<text x="340" y="588">2</text>
<text x="392.9" y="588">1</text>
</g>
<text font-size="4.6" x="171.9" y="226.3" transform="rotate(26 171.9 226.3)">⌀</text>
<text font-size="3.9" x="400.1" y="579">A2</text>
<g font-size="3.1">
<text x="290" y="549.1">Date</text>
<text x="306.6" y="549.1">Name</text>
<text x="286" y="553.3">23.01.2018</text>
<text x="301.6" y="552.7">voigt</text>
</g>
<g font-size="2.3">
<text x="275.6" y="553.3">Drawn</text>
<text x="275.6" y="557.6">Checked</text>
<text x="275.6" y="561.8">Standard</text>
<text x="221.4" y="582.7">State</text>
<text x="237.1" y="582.5">Changes</text>
<text x="258.2" y="582.7">Date</text>
<text x="268.4" y="582.7">Name</text>
</g>
</svg>
